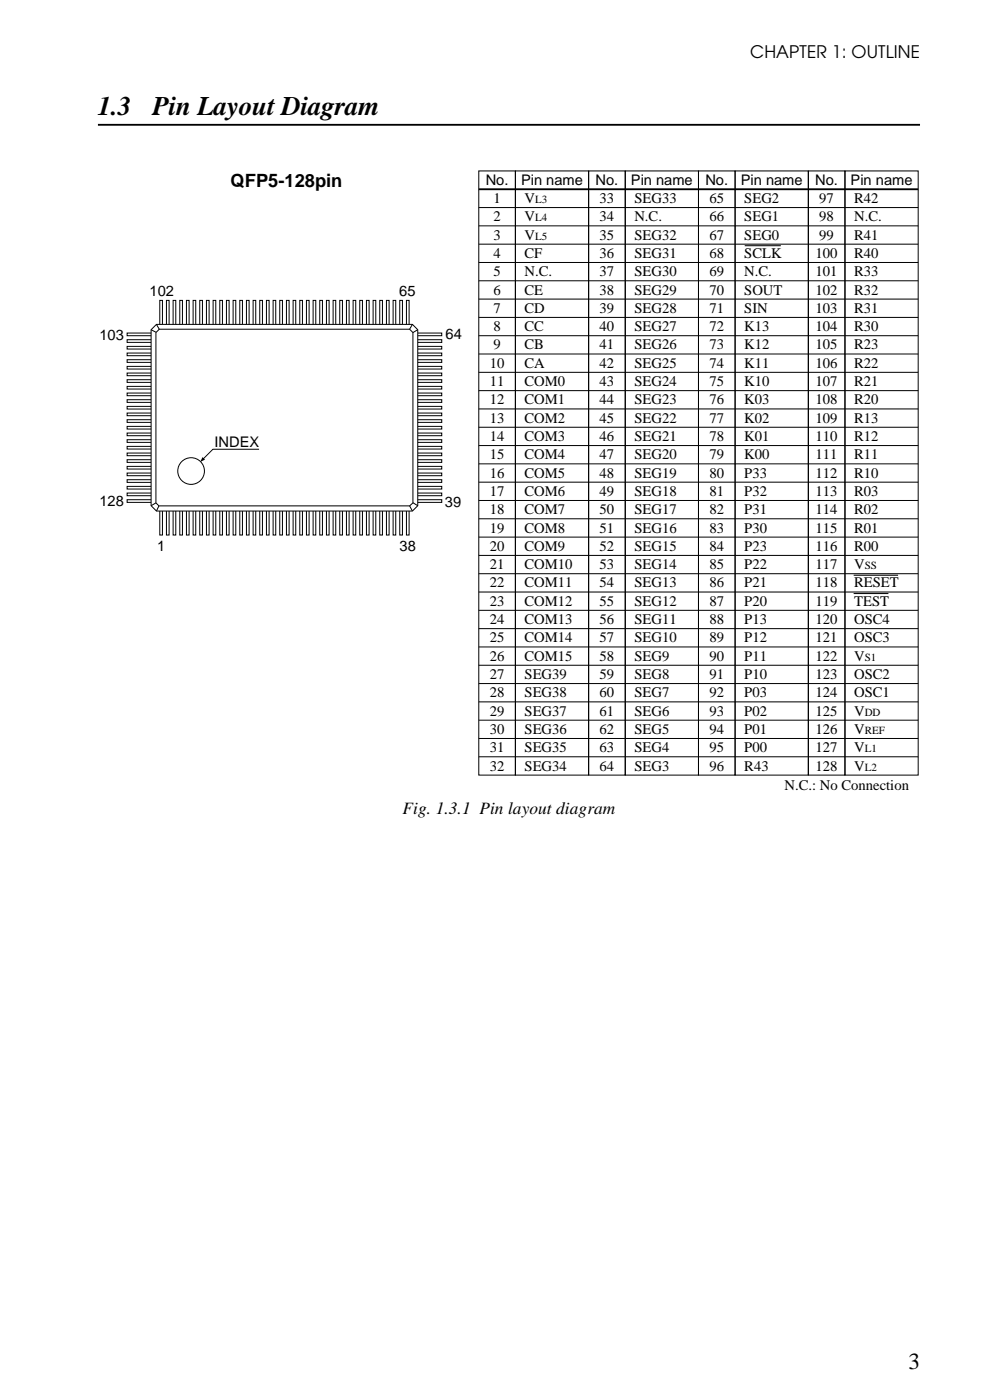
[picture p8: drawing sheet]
<svg xmlns="http://www.w3.org/2000/svg" width="182mm" height="257mm" viewBox="0 0 182 257" stroke-linecap="round" stroke-linejoin="round" font-family="sans-serif">
<path d="M18 22.9h151M87.9 34.8h80.8" fill="none" stroke="#000" stroke-width=".34"/>
<g fill="none" stroke="#000" stroke-width=".18">
<path d="M87.9 31.4h6.8v111h-6.8zM87.9 38.1h80.8M94.7 31.4h13.4v111h-13.4zM108.1 31.4h6.7v111h-6.7zM114.8 31.4h13.5v111h-13.5zM128.3 31.4h6.7v111h-6.7zM135 31.4h13.5v111h-13.5zM148.5 31.4h6.7v111h-6.7zM155.2 31.4h13.5v111h-13.5zM29.3 55.2h.5v43.1h-.5zM30.6 55.2h.5v43.1h-.5zM31.8 55.2h.5v43.1h-.5z"/>
<path d="M33 55.2h.5v43.1h-.5zM34.2 55.2h.5v43.1h-.5zM35.5 55.2h.5v43.1h-.5zM36.7 55.2h.5v43.1h-.5zM37.9 55.2h.5v43.1h-.5zM39.1 55.2h.5v43.1h-.5zM40.4 55.2h.5v43.1h-.5zM41.6 55.2h.5v43.1h-.5zM42.8 55.2h.5v43.1h-.5zM44 55.2h.5v43.1h-.5zM45.3 55.2h.5v43.1h-.5zM46.5 55.2h.5v43.1h-.5z"/>
<path d="M47.7 55.2h.5v43.1h-.5zM48.9 55.2h.5v43.1h-.5zM50.2 55.2h.5v43.1h-.5zM51.4 55.2h.5v43.1h-.5zM52.6 55.2h.5v43.1h-.5zM53.8 55.2h.5v43.1h-.5zM55.1 55.2h.5v43.1h-.5zM56.3 55.2h.5v43.1h-.5zM57.5 55.2h.5v43.1h-.5zM58.7 55.2h.5v43.1h-.5zM60 55.2h.5v43.1h-.5zM61.2 55.2h.5v43.1h-.5z"/>
<path d="M62.4 55.2h.5v43.1h-.5zM63.6 55.2h.5v43.1h-.5zM64.9 55.2h.4v43.1h-.4zM66.1 55.2h.5v43.1h-.5zM67.3 55.2h.5v43.1h-.5zM68.5 55.2h.5v43.1h-.5zM69.8 55.2h.4v43.1h-.4zM71 55.2h.5v43.1h-.5zM72.2 55.2h.5v43.1h-.5zM73.4 55.2h.5v43.1h-.5zM74.7 55.2h.4v43.1h-.4zM87.9 41.5h80.8"/>
<path d="M87.9 44.9h80.8M87.9 48.2h80.8M87.9 51.6h80.8M87.9 54.9h80.8M87.9 58.3h80.8M136.8 45.1h6.6M23.3 61.2h57.8v.5h-57.8zM23.3 62.4h57.8v.5h-57.8zM23.3 63.6h57.8v.5h-57.8zM23.3 64.9h57.8v.4h-57.8zM23.3 66.1h57.8v.5h-57.8zM23.3 67.3h57.8v.5h-57.8z"/>
<path d="M23.3 68.5h57.8v.5h-57.8zM23.3 69.8h57.8v.4h-57.8zM23.3 71h57.8v.5h-57.8zM23.3 72.2h57.8v.5h-57.8zM23.3 73.4h57.8v.5h-57.8zM23.3 74.7h57.8v.4h-57.8zM23.3 75.9h57.8v.5h-57.8zM23.3 77.1h57.8v.5h-57.8zM23.3 78.3h57.8v.5h-57.8zM23.3 79.5h57.8v.5h-57.8zM87.9 61.7h80.8M87.9 65h80.8"/>
<path d="M87.9 68.4h80.8M87.9 71.8h80.8M87.9 75.1h80.8M87.9 78.5h80.8M23.3 80.8h57.8v.5h-57.8zM23.3 82h57.8v.5h-57.8zM23.3 83.2h57.8v.5h-57.8zM23.3 84.4h57.8v.5h-57.8zM23.3 85.7h57.8v.5h-57.8zM23.3 86.9h57.8v.5h-57.8zM23.3 88.1h57.8v.5h-57.8zM23.3 89.3h57.8v.5h-57.8z"/>
<path d="M23.3 90.6h57.8v.5h-57.8zM23.3 91.8h57.8v.5h-57.8zM87.9 81.8h80.8M87.9 85.2h80.8M87.9 88.6h80.8M87.9 91.9h80.8M87.9 95.3h80.8M87.9 98.7h80.8M87.9 102h80.8M87.9 105.4h80.8M87.9 108.8h80.8M87.9 112.1h80.8"/>
<path d="M87.9 115.5h80.8M87.9 118.8h80.8M156.8 105.7h8.2M156.8 109h6.4M87.9 122.2h80.8M87.9 125.6h80.8M87.9 128.9h80.8M87.9 132.3h80.8M87.9 135.7h80.8M87.9 139h80.8"/>
</g>
<g fill="#fff" stroke="#000" stroke-width=".18">
<path d="M28.7 59.6h47.1l.9 1v32.3l-.9 1h-47.1l-.9-1v-32.3z"/>
<path d="M29.3 60.5h45.9l.7 .6v31.3l-.7 .5h-46l-.6-.5v-31.3z"/>
</g>
<g fill="none" stroke="#000" stroke-width=".18">
<path d="M28.7 59.6l.6 .9M75.8 59.6l-.6 .9M27.8 60.6l.8 .4M76.7 60.6l-.8 .5M28.6 92.4l-.8 .5M29.2 92.9l-.5 1M47.6 82.5h-8.5l-2.2 2.2M75.2 92.9l.6 1M75.9 92.3l.8 .6"/>
<circle cx="35.1" cy="86.5" r="2.45"/>
</g>
<path d="M37.2 84l.5 .4-.8 .4z" fill="#000"/>
<g font-size="4.9">
<text x="18" y="21.1">1.3</text>
<text x="28" y="21.1">Pin Layout Diagram</text>
</g>
<text font-size="4.2" x="166.9" y="251.6">3</text>
<text font-size="3.4" x="42.4" y="34.3">QFP5-128pin</text>
<g font-size="3.2">
<text x="137.8" y="10.7">CHAPTER 1: OUTLINE</text>
<text x="74" y="149.5">Fig. 1.3.1 Pin layout diagram</text>
</g>
<g font-size="2.7">
<text x="89.2" y="33.9">No.</text>
<text x="95.7" y="33.9">Pin name</text>
<text x="109.4" y="33.9">No.</text>
<text x="115.9" y="33.9">Pin name</text>
<text x="129.6" y="33.9">No.</text>
<text x="136.1" y="33.9">Pin name</text>
<text x="149.8" y="33.9">No.</text>
<text x="156.3" y="33.9">Pin name</text>
<text x="90.6" y="37.3">1</text>
<text x="90.6" y="40.7">2</text>
<text x="96.4" y="40.6">V</text>
<text x="96.4" y="37.3">V</text>
<text x="110.1" y="37.3">33</text>
<text x="110.1" y="40.7">34</text>
<text x="116.5" y="37.3">SEG33</text>
<text x="116.5" y="40.7">N.C.</text>
<text x="130.3" y="37.3">65</text>
<text x="130.3" y="40.7">66</text>
<text x="136.7" y="37.3">SEG2</text>
<text x="136.7" y="40.7">SEG1</text>
<text x="150.5" y="37.3">97</text>
<text x="150.5" y="40.7">98</text>
<text x="156.9" y="37.3">R42</text>
<text x="156.9" y="40.7">N.C.</text>
<text x="90.6" y="44">3</text>
<text x="90.6" y="47.4">4</text>
<text x="96.4" y="44">V</text>
<text x="96.4" y="47.4">CF</text>
<text x="110.1" y="44">35</text>
<text x="110.1" y="47.4">36</text>
<text x="116.5" y="44">SEG32</text>
<text x="116.5" y="47.4">SEG31</text>
<text x="130.3" y="44">67</text>
<text x="130.3" y="47.4">68</text>
<text x="136.7" y="44">SEG0</text>
<text x="136.7" y="47.4">SCLK</text>
<text x="149.8" y="47.4">100</text>
<text x="150.5" y="44">99</text>
<text x="156.9" y="44">R41</text>
<text x="156.9" y="47.4">R40</text>
<text x="90.6" y="50.7">5</text>
<text x="96.4" y="50.7">N.C.</text>
<text x="110.1" y="50.7">37</text>
<text x="116.5" y="50.7">SEG30</text>
<text x="130.3" y="50.7">69</text>
<text x="136.7" y="50.7">N.C.</text>
<text x="149.8" y="50.7">101</text>
<text x="156.9" y="50.7">R33</text>
<text x="27.5" y="54.4">102</text>
<text x="73.3" y="54.4">65</text>
<text x="90.6" y="54.1">6</text>
<text x="90.6" y="57.5">7</text>
<text x="96.4" y="54.1">CE</text>
<text x="96.4" y="57.5">CD</text>
<text x="110.1" y="54.1">38</text>
<text x="110.1" y="57.5">39</text>
<text x="116.5" y="54.1">SEG29</text>
<text x="116.5" y="57.5">SEG28</text>
<text x="130.3" y="54.1">70</text>
<text x="130.3" y="57.5">71</text>
<text x="136.7" y="54.1">SOUT</text>
<text x="136.7" y="57.5">SIN</text>
<text x="149.8" y="54.1">102</text>
<text x="149.8" y="57.5">103</text>
<text x="156.9" y="54.1">R32</text>
<text x="156.9" y="57.5">R31</text>
<text x="18.3" y="62.5">103</text>
<text x="81.8" y="62.2">64</text>
<text x="90.6" y="60.8">8</text>
<text x="90.6" y="64.2">9</text>
<text x="96.4" y="60.8">CC</text>
<text x="96.4" y="64.2">CB</text>
<text x="110.1" y="60.8">40</text>
<text x="110.1" y="64.2">41</text>
<text x="116.5" y="60.8">SEG27</text>
<text x="116.5" y="64.2">SEG26</text>
<text x="130.3" y="60.8">72</text>
<text x="130.3" y="64.2">73</text>
<text x="136.7" y="60.8">K13</text>
<text x="136.7" y="64.2">K12</text>
<text x="149.8" y="60.8">104</text>
<text x="149.8" y="64.2">105</text>
<text x="156.9" y="60.8">R30</text>
<text x="156.9" y="64.2">R23</text>
<text x="90" y="67.6">10</text>
<text x="90" y="70.9">11</text>
<text x="96.4" y="67.6">CA</text>
<text x="96.4" y="70.9">COM0</text>
<text x="110.1" y="67.6">42</text>
<text x="110.1" y="70.9">43</text>
<text x="116.5" y="67.6">SEG25</text>
<text x="116.5" y="70.9">SEG24</text>
<text x="130.3" y="67.6">74</text>
<text x="130.3" y="70.9">75</text>
<text x="136.7" y="67.6">K11</text>
<text x="136.7" y="70.9">K10</text>
<text x="149.8" y="67.6">106</text>
<text x="149.8" y="70.9">107</text>
<text x="156.9" y="67.6">R22</text>
<text x="156.9" y="70.9">R21</text>
<text x="90" y="74.3">12</text>
<text x="90" y="77.6">13</text>
<text x="96.4" y="74.3">COM1</text>
<text x="96.4" y="77.6">COM2</text>
<text x="110.1" y="74.3">44</text>
<text x="110.1" y="77.6">45</text>
<text x="116.5" y="74.3">SEG23</text>
<text x="116.5" y="77.6">SEG22</text>
<text x="130.3" y="74.3">76</text>
<text x="130.3" y="77.6">77</text>
<text x="136.7" y="74.3">K03</text>
<text x="136.7" y="77.6">K02</text>
<text x="149.8" y="74.3">108</text>
<text x="149.8" y="77.6">109</text>
<text x="156.9" y="74.3">R20</text>
<text x="156.9" y="77.6">R13</text>
<text x="39.4" y="82.2">INDEX</text>
<text x="90" y="81">14</text>
<text x="96.4" y="81">COM3</text>
<text x="110.1" y="81">46</text>
<text x="116.5" y="81">SEG21</text>
<text x="130.3" y="81">78</text>
<text x="136.7" y="81">K01</text>
<text x="149.8" y="81">110</text>
<text x="156.9" y="81">R12</text>
<text x="90" y="84.4">15</text>
<text x="90" y="87.7">16</text>
<text x="96.4" y="84.4">COM4</text>
<text x="96.4" y="87.7">COM5</text>
<text x="110.1" y="84.4">47</text>
<text x="110.1" y="87.7">48</text>
<text x="116.5" y="84.4">SEG20</text>
<text x="116.5" y="87.7">SEG19</text>
<text x="130.3" y="84.4">79</text>
<text x="130.3" y="87.7">80</text>
<text x="136.7" y="84.4">K00</text>
<text x="136.7" y="87.7">P33</text>
<text x="149.8" y="84.4">111</text>
<text x="149.8" y="87.7">112</text>
<text x="156.9" y="84.4">R11</text>
<text x="156.9" y="87.7">R10</text>
<text x="18.3" y="92.9">128</text>
<text x="81.7" y="93.1">39</text>
<text x="90" y="91.1">17</text>
<text x="90" y="94.5">18</text>
<text x="96.4" y="91.1">COM6</text>
<text x="96.4" y="94.5">COM7</text>
<text x="110.1" y="91.1">49</text>
<text x="110.1" y="94.5">50</text>
<text x="116.5" y="91.1">SEG18</text>
<text x="116.5" y="94.5">SEG17</text>
<text x="130.3" y="91.1">81</text>
<text x="130.3" y="94.5">82</text>
<text x="136.7" y="91.1">P32</text>
<text x="136.7" y="94.5">P31</text>
<text x="149.8" y="91.1">113</text>
<text x="149.8" y="94.5">114</text>
<text x="156.9" y="91.1">R03</text>
<text x="156.9" y="94.5">R02</text>
<text x="28.9" y="101.1">1</text>
<text x="73.4" y="101.1">38</text>
<text x="90" y="97.8">19</text>
<text x="90" y="101.2">20</text>
<text x="96.4" y="97.8">COM8</text>
<text x="96.4" y="101.2">COM9</text>
<text x="110.1" y="97.8">51</text>
<text x="110.1" y="101.2">52</text>
<text x="116.5" y="97.8">SEG16</text>
<text x="116.5" y="101.2">SEG15</text>
<text x="130.3" y="97.8">83</text>
<text x="130.3" y="101.2">84</text>
<text x="136.7" y="97.8">P30</text>
<text x="136.7" y="101.2">P23</text>
<text x="149.8" y="97.8">115</text>
<text x="149.8" y="101.2">116</text>
<text x="156.9" y="97.8">R01</text>
<text x="156.9" y="101.2">R00</text>
<text x="90" y="104.6">21</text>
<text x="90" y="107.9">22</text>
<text x="96.4" y="104.6">COM10</text>
<text x="96.4" y="107.9">COM11</text>
<text x="110.1" y="104.6">53</text>
<text x="110.1" y="107.9">54</text>
<text x="116.5" y="104.6">SEG14</text>
<text x="116.5" y="107.9">SEG13</text>
<text x="130.3" y="104.6">85</text>
<text x="130.3" y="107.9">86</text>
<text x="136.7" y="104.6">P22</text>
<text x="136.7" y="107.9">P21</text>
<text x="149.8" y="104.6">117</text>
<text x="149.8" y="107.9">118</text>
<text x="156.9" y="104.6">V</text>
<text x="156.9" y="107.9">RESET</text>
<text x="90" y="111.3">23</text>
<text x="96.4" y="111.3">COM12</text>
<text x="110.1" y="111.3">55</text>
<text x="116.5" y="111.3">SEG12</text>
<text x="130.3" y="111.3">87</text>
<text x="136.7" y="111.3">P20</text>
<text x="149.8" y="111.3">119</text>
<text x="156.9" y="111.3">TEST</text>
<text x="90" y="114.6">24</text>
<text x="90" y="118">25</text>
<text x="96.4" y="114.6">COM13</text>
<text x="96.4" y="118">COM14</text>
<text x="110.1" y="114.6">56</text>
<text x="110.1" y="118">57</text>
<text x="116.5" y="114.6">SEG11</text>
<text x="116.5" y="118">SEG10</text>
<text x="130.3" y="114.6">88</text>
<text x="130.3" y="118">89</text>
<text x="136.7" y="114.6">P13</text>
<text x="136.7" y="118">P12</text>
<text x="149.8" y="114.6">120</text>
<text x="149.8" y="118">121</text>
<text x="156.9" y="114.6">OSC4</text>
<text x="156.9" y="118">OSC3</text>
<text x="90" y="121.4">26</text>
<text x="90" y="124.7">27</text>
<text x="96.4" y="121.4">COM15</text>
<text x="96.4" y="124.7">SEG39</text>
<text x="110.1" y="121.4">58</text>
<text x="110.1" y="124.7">59</text>
<text x="116.5" y="121.4">SEG9</text>
<text x="116.5" y="124.7">SEG8</text>
<text x="130.3" y="121.4">90</text>
<text x="130.3" y="124.7">91</text>
<text x="136.7" y="121.4">P11</text>
<text x="136.7" y="124.7">P10</text>
<text x="149.8" y="121.4">122</text>
<text x="149.8" y="124.7">123</text>
<text x="156.9" y="121.4">V</text>
<text x="156.9" y="124.7">OSC2</text>
<text x="90" y="128.1">28</text>
<text x="90" y="131.5">29</text>
<text x="96.4" y="128.1">SEG38</text>
<text x="96.4" y="131.5">SEG37</text>
<text x="110.1" y="128.1">60</text>
<text x="110.1" y="131.5">61</text>
<text x="116.5" y="128.1">SEG7</text>
<text x="116.5" y="131.5">SEG6</text>
<text x="130.3" y="128.1">92</text>
<text x="130.3" y="131.5">93</text>
<text x="136.7" y="128.1">P03</text>
<text x="136.7" y="131.5">P02</text>
<text x="149.8" y="128.1">124</text>
<text x="149.8" y="131.5">125</text>
<text x="156.9" y="128.1">OSC1</text>
<text x="156.9" y="131.5">V</text>
<text x="90" y="134.8">30</text>
<text x="96.4" y="134.8">SEG36</text>
<text x="110.1" y="134.8">62</text>
<text x="116.5" y="134.8">SEG5</text>
<text x="130.3" y="134.8">94</text>
<text x="136.7" y="134.8">P01</text>
<text x="149.8" y="134.8">126</text>
<text x="156.9" y="134.8">V</text>
<text x="90" y="138.2">31</text>
<text x="90" y="141.5">32</text>
<text x="96.4" y="138.2">SEG35</text>
<text x="96.4" y="141.5">SEG34</text>
<text x="110.1" y="138.2">63</text>
<text x="110.1" y="141.5">64</text>
<text x="116.5" y="138.2">SEG4</text>
<text x="116.5" y="141.5">SEG3</text>
<text x="130.3" y="138.2">95</text>
<text x="130.3" y="141.5">96</text>
<text x="136.7" y="138.2">P00</text>
<text x="136.7" y="141.5">R43</text>
<text x="149.8" y="138.2">127</text>
<text x="149.8" y="141.5">128</text>
<text x="156.9" y="138.2">V</text>
<text x="156.9" y="141.5">V</text>
<text x="144.1" y="145.1">N.C.: No Connection</text>
</g>
<g font-size="2">
<text x="98.3" y="37.3">L3</text>
<text x="98.3" y="40.6">L4</text>
<text x="98.3" y="44">L5</text>
<text x="158.8" y="104.5">SS</text>
<text x="158.8" y="121.4">S1</text>
<text x="158.8" y="131.5">DD</text>
<text x="158.8" y="134.8">REF</text>
<text x="158.8" y="138.2">L1</text>
<text x="158.8" y="141.5">L2</text>
</g>
</svg>
